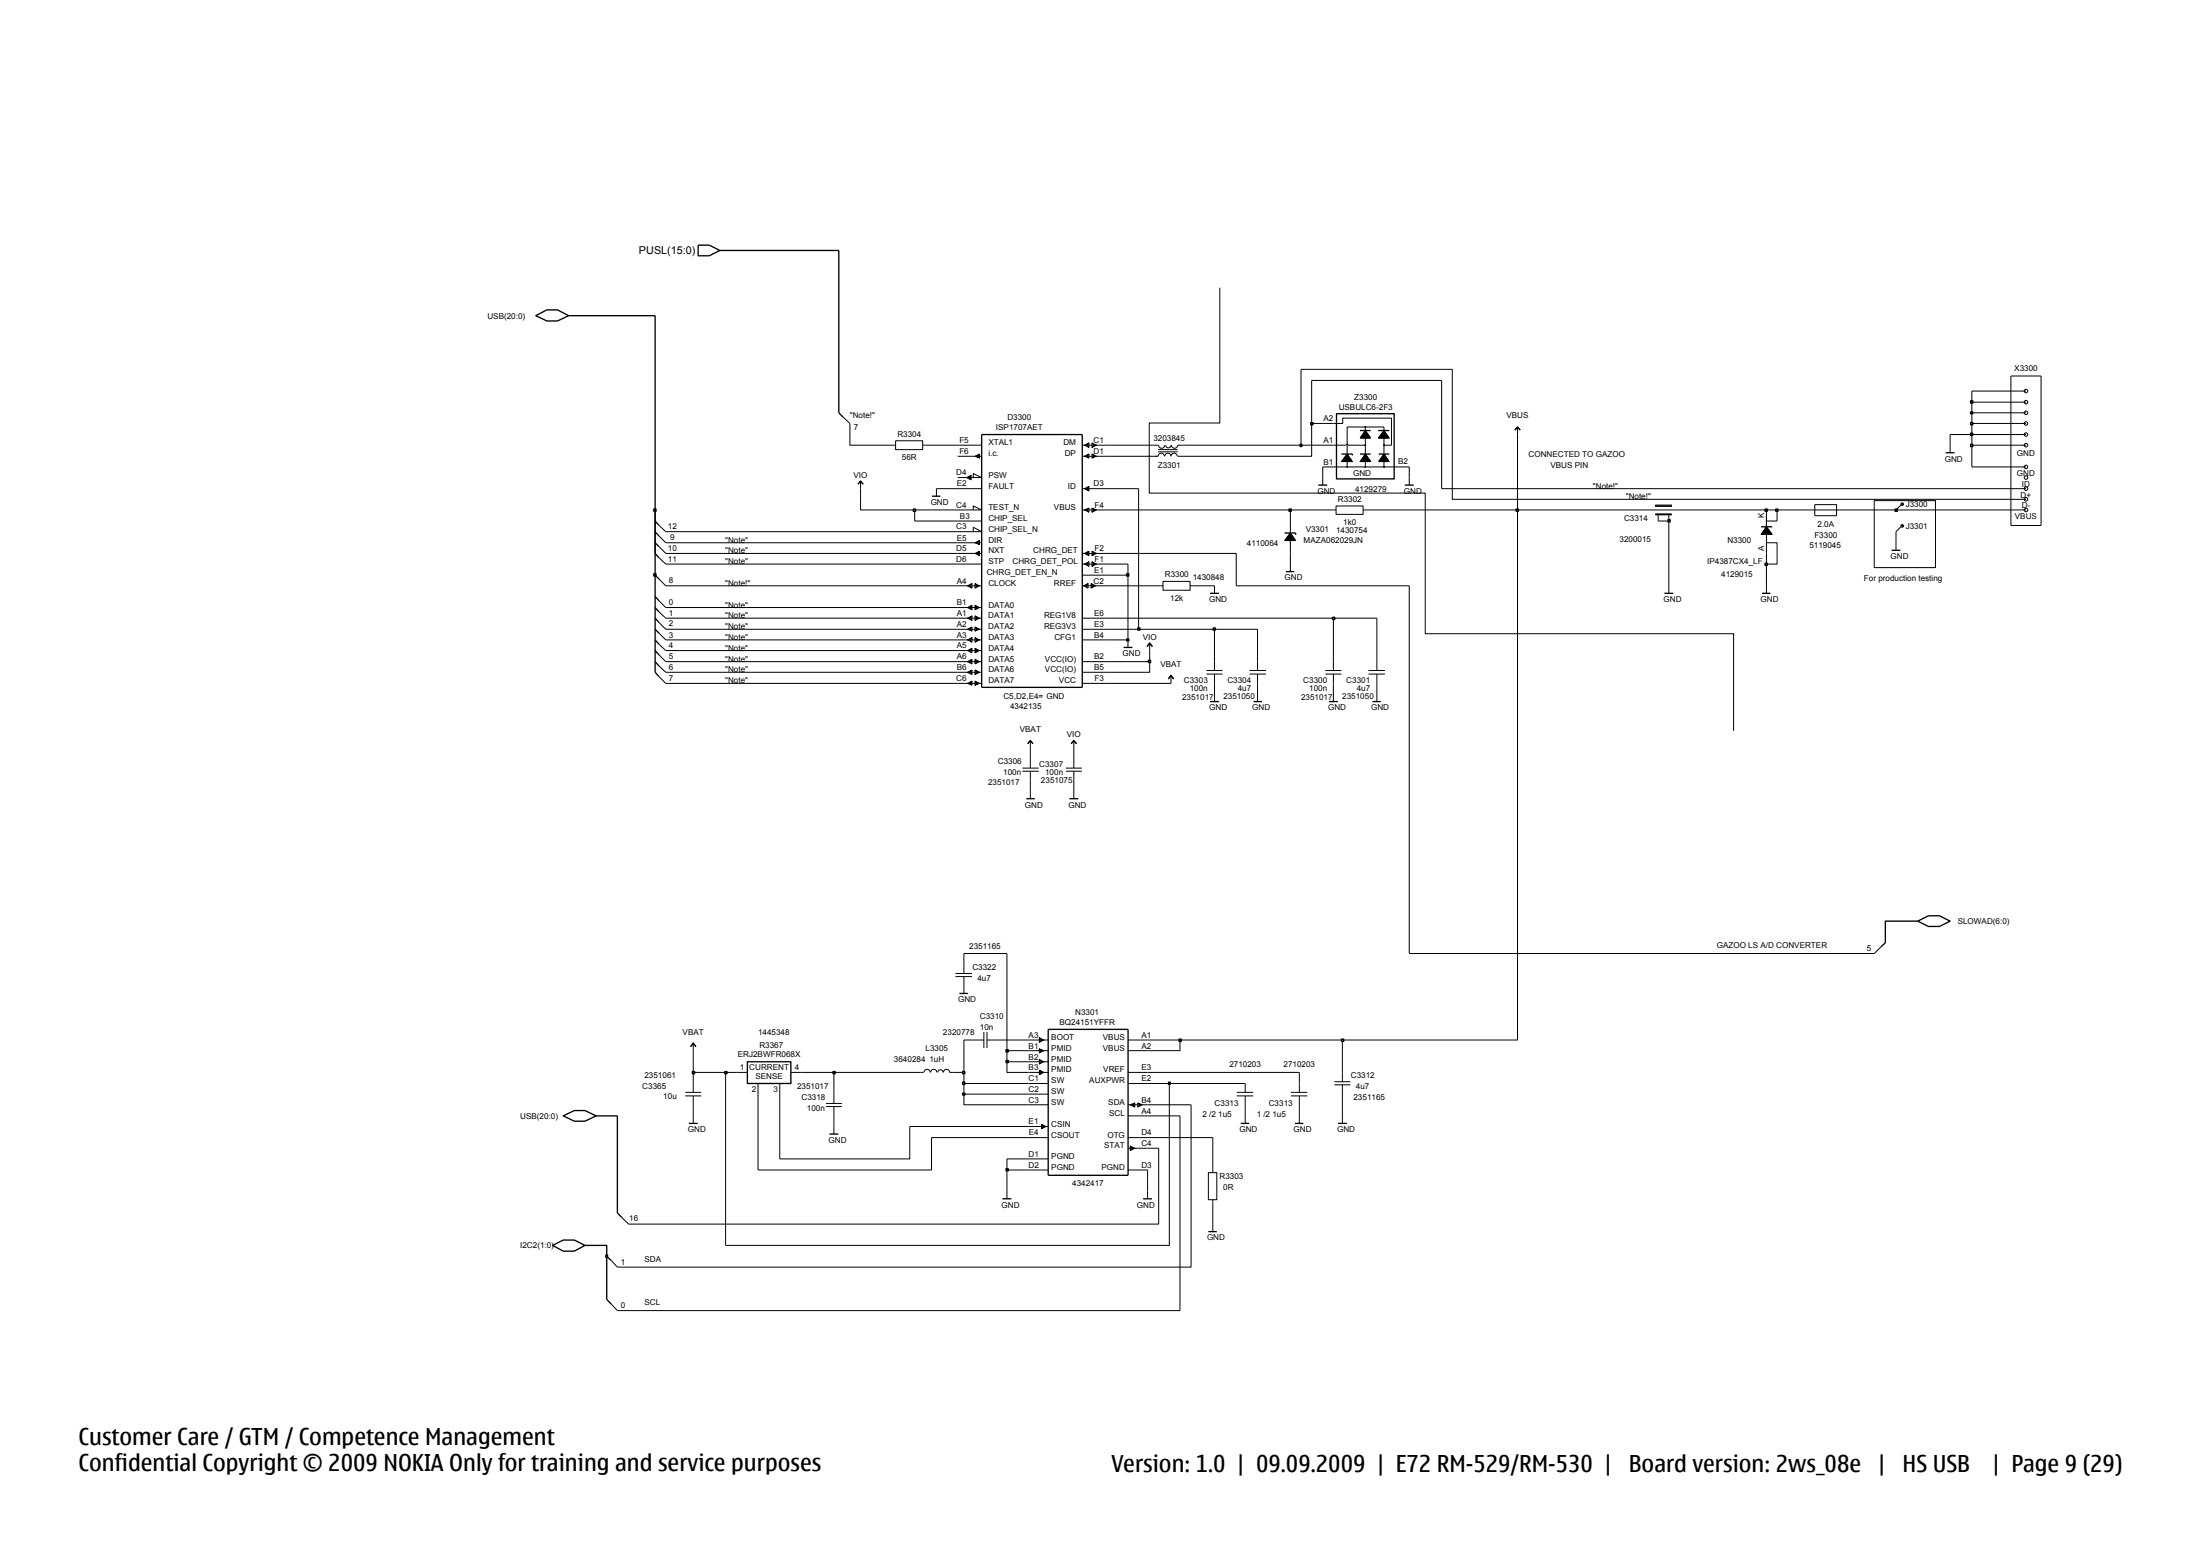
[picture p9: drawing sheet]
<svg xmlns="http://www.w3.org/2000/svg" width="420mm" height="297mm" viewBox="0 0 420 297" stroke-linecap="round" stroke-linejoin="round" font-family="sans-serif">
<g fill="none" stroke="#000" stroke-width=".19">
<path d="M163.7 92.4l.5-.6 .5 .6M164.2 91.8v1.5M170.4 85h.5M170.9 84.1h5.2v1.7h-5.2zM176.1 85h.5M178.7 93.3v1.4M257.1 86.7l1 1.4h-2.1zM257.1 89.1v-7.6h7v7.6M257.2 85h3.3M260.5 86.7l1.1 1.4h-2.1zM260.5 81.5v7.6M260.5 82.2l1.1 1.4h-2.1z"/>
<path d="M264.1 82.2l1 1.4h-2.1zM264.1 85h1.4M264.1 86.7l1 1.4h-2zM314.3 97.3h6.2M315.9 96.4h3.1v.3h-3.1zM315.9 96.6h3.1M315.9 98.1h3.1v.2h-3.1zM315.9 98.2h3.1M316.4 98.3v1.2M318.4 98.3v1.2M231.7 111.8v1.5M246.2 107.7v1.4"/>
<path d="M218.9 123.4l.5-.7 .5 .7M219.4 122.7v1.5M223.5 128.9l.5 .7M223.5 128.9l-.6 .7M223.5 128.9v1.5M231.7 132.5v1.4M240 132.5v1.4M254.4 132.5v1.4M204.9 151v1.5M236 209.2h3.1M236 208.5h3.1M237.6 206.8v1.7"/>
<path d="M237.6 209.2v1.7M254.6 206.5h3.1M254.6 207.1h3.1M256.2 204.7v1.8M256.2 207.1v1.7M118.7 232.4l1.2 1.2"/>
</g>
<g fill="none" stroke="#000" stroke-width=".25">
<path d="M133.2 46.8h2.1l2.1 1-2.1 1h-2.1zM163.7 92.4l.5-.6 .5 .6M177.8 94.7h1.7M256 86.7h2.1v.2M256.8 87.7l.3-.3 .1 .3zM257 87.6h.1M257.1 86.8l.8 1.2h-1.8zM257.1 86.9l.7 1h-1.5zM257.1 87.1l.6 .8h-1.3zM257.1 87.2l.4 .6h-.9zM257.1 87.3l.3 .5h-.7zM259.5 82.2h2.1"/>
<path d="M259.5 86.7h2.1M260.4 83.2l.1-.2 .3 .2zM260.4 87.7l.1-.2 .3 .2zM260.5 83.2h.1M260.5 87.6h.1M260.5 82.4l1 1.1h-1.8zM260.5 82.4l.8 1.1h-1.5zM260.5 82.6l.6 .9h-1.2zM260.5 82.8l.5 .6h-1zM260.5 82.9l.4 .4h-.7zM260.5 86.8l1 1.2h-1.8zM260.5 86.9l.8 1h-1.5z"/>
<path d="M260.5 87.1l.7 .8h-1.3zM260.5 87.2l.5 .7h-.9zM260.5 87.3l.4 .5h-.7zM263 82.2h2.1M263.1 86.7h2M263.8 83.2l.3-.2 .2 .2zM263.8 87.7l.3-.2 .2 .2zM264 87.6h.2M264 83.2h.1M264.1 82.4l.8 1.1h-1.7zM264.1 82.4l.7 1.1h-1.5zM264.1 82.6l.6 .9h-1.3z"/>
<path d="M264.1 82.8l.4 .6h-.9zM264.1 82.9l.3 .4h-.7zM264.1 86.8l.8 1.2h-1.7zM264.1 86.9l.8 1h-1.6zM264.1 87.1l.6 .8h-1.3zM264.1 87.2l.4 .7h-.9zM264.1 87.3l.3 .5h-.6zM230.9 113.3h1.7M245.4 109.1h1.6M218.9 123.4l.5-.7 .5 .7M222.9 129.6l.6-.7 .5 .7M230.9 133.9h1.7"/>
<path d="M239.2 133.9h1.6M253.6 133.9h1.7M204.1 152.5h1.7M107.5 213l2.1-1h2l2.1 1-2.1 1h-2zM105.4 237.7l2.1-1h2.1l2 1-2 1.1h-2.1zM117.8 231.5l.9 .9"/>
</g>
<circle cx="260.5" cy="85" r=".08" fill="#b2b2b2" stroke="#000" stroke-width=".19"/>
<path d="M254.4 85h2.4M254.4 89.1h12.4M256.9 85l.2-.2 .1 .2" fill="none" stroke="#000" stroke-width=".19"/>
<g fill="#b2b2b2" stroke="#000" stroke-width=".19">
<circle cx="257.1" cy="89.1" r=".08"/>
<circle cx="260.5" cy="89.1" r=".08"/>
<circle cx="264.1" cy="89.1" r=".08"/>
</g>
<path d="M255 79h11v12.4h-11z" fill="none" stroke="#000" stroke-width=".25"/>
<g fill="#b2b2b2" stroke="#000" stroke-width=".19">
<circle cx="264.1" cy="85" r=".08"/>
<circle cx="260.5" cy="81.5" r=".08"/>
</g>
<g fill="none" stroke="#000" stroke-width=".19">
<path d="M160.9 79.6l1.3 1.2M383.7 71.8h5.8v28.5h-5.8zM182.8 91.2h4.5l-1.6-.8v.8M182.8 97.3h4.5l-1.6-.7v.7M182.8 85h4.5M182.8 87.1h4.5M182.8 93.3h4.5M182.8 99.5h4.5M185.3 90.7v.9l-.9-.4 .9-.5-.4 .5 .4 .4M186.9 86.7v.7l-.8-.3 .8-.4-.4 .4 .4 .3M206.5 87.1h4.6M206.5 85h4.6"/>
<path d="M206.5 97.3h4.6M206.5 93.3h4.6M207.8 86.7v.7l-.9-.3 .9-.4-.4 .4 .4 .3M207.8 97v.8l-.9-.5 .9-.3-.4 .3 .4 .5M207.8 84.6v.8l-.9-.4 .9-.4-.4 .4 .4 .4M207.8 92.8v.9l-.9-.4 .9-.5-.4 .5 .4 .4M208.4 86.7l.4 .4-.4 .3 .8-.3-.8-.4v.7M208.4 97l.4 .3-.4 .5 .8-.5-.8-.3v.8M208.4 84.6l.4 .4-.4 .4 .8-.4-.8-.4v.8M219.4 85h1.6M219.4 87.1h1.6a.59 .59 0 0 1 .6-.6 .59 .59 0 0 1 .6 .6M221 86.2h3.7"/>
<path d="M221 85.8h3.7M221.1 85a.59 .59 0 0 0 .6 .6 .59 .59 0 0 0 .6-.6M222.3 87.1a.59 .59 0 0 1 .6-.6 .59 .59 0 0 1 .6 .6 .59 .59 0 0 1 .5-.6 .59 .59 0 0 1 .6 .6M222.4 85a.51 .51 0 0 0 .5 .5 .51 .51 0 0 0 .6-.5M223.5 85a.59 .59 0 0 0 .6 .6 .59 .59 0 0 0 .6-.6h.9M224.7 87.1h.9M246.2 99.5v6.1M252.4 91.2v1.4M254.4 97.3h.5M254.4 80.8h1.8v-1h9.3v5.2M254.9 96.6h5.2v1.6h-5.2zM260.1 97.3h.5"/>
<path d="M268.9 91.2v1.4M289.6 81.5l.5 .6M289.6 81.5l-.5 .6M289.6 81.5v1.4M337.1 97.3v8.3M339.1 97.3v2.2h-2M345.3 97.3h6.2M346.3 96.3h4.2v2.1h-4.2zM362.7 96.4l-.9 .9M372.1 85v1.4M125.8 118.8l1.2 1.3M125.8 116.8l1.2 1.2"/>
<path d="M125.8 114.7l1.2 1.3M125.8 110.5l1.2 1.3M125.8 100.3l1.2 1.2M125.8 102.3l1.2 1.3M125.8 104.4l1.2 1.2M125.8 106.5l1.2 1.2M182.8 116h4.5M182.8 105.6h4.5M182.8 111.8h4.5M182.8 107.7h4.5M182.8 118h4.5M182.8 103.6h4.5"/>
<path d="M185.5 117.6v.8l-.9-.4 .9-.4-.5 .4 .5 .4M185.5 119.7v.8l-.9-.4 .9-.4-.5 .4 .5 .4M185.5 115.5v.9l-.9-.4 .9-.5-.5 .5 .5 .4M185.5 111.4v.8l-.9-.4 .9-.4-.5 .4 .5 .4M185.7 101.5v-.9l1.6 .9h-4.5M186.1 117.6l.4 .4-.4 .4 .8-.4-.8-.4v.8M186.1 119.7l.4 .4-.4 .4 .8-.4-.8-.4v.8M186.1 115.5l.4 .5-.4 .4 .8-.4-.8-.5v.9M186.1 111.4l.4 .4-.4 .4 .8-.4-.8-.4v.8M186.9 105.2v.9l-.8-.5 .8-.4-.4 .4 .4 .5M186.9 103.2v.7l-.8-.3 .8-.4-.4 .4 .4 .3M206.5 107.7h4.6"/>
<path d="M206.5 118h4.6M206.5 109.8h4.6M206.5 105.6h4.6M206.5 111.8h4.6M207.6 111.4v.8l-.8-.4 .8-.4-.4 .4 .4 .4M207.8 107.2v.9l-.9-.4 .9-.5-.4 .5 .4 .4M207.8 105.2v.9l-.9-.5 .9-.4-.4 .4 .4 .5M208.2 111.4l.4 .4-.4 .4 .9-.4-.9-.4v.8M208.4 107.2l.4 .5-.4 .4 .8-.4-.8-.5v.9M208.4 105.2l.4 .4-.4 .5 .8-.5-.8-.4v.9M221.4 111.8h.5M221.9 111h5.2v1.7h-5.2z"/>
<path d="M227.1 111.8h.5M246.2 101.7l1 1.5h-2.1zM318.4 111.8v1.5M337.1 100.6l1.1 1.4h-2.1zM337.1 103.6h2v2M337.1 111.8v1.5M361.8 103.6v1.4M362.7 100.6l-.9 .9M125.8 127.1l1.2 1.2M125.8 125l1.2 1.3M125.8 123l1.2 1.2M125.8 120.9l1.2 1.2"/>
<path d="M125.8 129.2l1.2 1.2M182.8 130.4h4.5M182.8 120.1h4.5M182.8 128.3h4.5M182.8 124.2h4.5M182.8 122.1h4.5M182.8 126.3h4.5M185.5 121.7v.9l-.9-.5 .9-.4-.5 .4 .5 .5M185.5 123.8v.8l-.9-.4 .9-.4-.5 .4 .5 .4M185.5 125.9v.8l-.9-.4 .9-.4-.5 .4 .5 .4M185.5 127.9v.8l-.9-.4 .9-.4-.5 .4 .5 .4M185.5 130v.8l-.9-.4 .9-.4-.5 .4 .5 .4"/>
<path d="M186.1 121.7l.4 .4-.4 .5 .8-.5-.8-.4v.9M186.1 123.8l.4 .4-.4 .4 .8-.4-.8-.4v.8M186.1 125.9l.4 .4-.4 .4 .8-.4-.8-.4v.8M186.1 127.9l.4 .4-.4 .4 .8-.4-.8-.4v.8M186.1 130l.4 .4-.4 .4 .8-.4-.8-.4v.8M206.5 122.1h4.6M206.5 128.3h4.6M206.5 130.4h4.6M206.5 120.1h4.6M206.5 126.3h4.6M215.2 122.1v1.5M230.2 128h3.1"/>
<path d="M230.2 128.7h3.1M231.7 126.3v1.7M231.7 128.7v1.7M238.4 128.7h3.2M238.4 128h3.2M240 126.3v1.7M240 128.7v1.7M252.9 128h3.1M252.9 128.7h3.1M254.4 126.3v1.7M254.4 128.7v1.7M261.1 128h3.2"/>
<path d="M261.1 128.7h3.2M262.7 126.3v1.7M262.7 128.7v1.7M262.7 132.5v1.4M195.1 147.2h3.1M195.1 146.6h3.1M196.1 142l.5-.6 .5 .6M196.6 141.4v1.4M196.6 144.8v1.8M196.6 147.2v1.8M196.6 151v1.5M203.4 146.6h3"/>
<path d="M203.4 147.2h3M204.9 141.4l.5 .6M204.9 141.4l-.5 .6M204.9 141.4v1.4M204.9 144.8v1.8M204.9 147.2v1.8M131.8 199.8l.5-.7 .5 .7M132.3 199.1v1.4M182.3 185.8h3.2M182.3 186.4h3.2M183.9 184v1.8M183.9 186.4v3.2"/>
<path d="M186 198.5h1.7M187.7 197v3M188.3 198.5h1.8M188.3 197v3M196.3 198.5h3.7M198.3 198.1v.8l.9-.4-.9-.4 .5 .4-.5 .4M215.3 198.5h3.7M358.9 180.7l-1.3 1.3M130.8 208.5h3M130.8 209.2h3M132.3 206.8v1.7M132.3 209.2v1.7"/>
<path d="M132.3 213v1.4M140.6 204.7h2M144.6 206.8v2M148.8 206.8v2M150.9 204.7h2M157.6 210.6h3.1M157.6 211.2h3.1M159.1 208.8v1.8M159.1 211.2v1.8M159.1 215v1.5M175.6 204.7h.6M176.3 204.7a.59 .59 0 0 1 .6-.6 .59 .59 0 0 1 .6 .6"/>
<path d="M177.6 204.7a.59 .59 0 0 1 .6-.6 .59 .59 0 0 1 .6 .6M178.9 204.7a.51 .51 0 0 1 .5-.5 .51 .51 0 0 1 .6 .5M180 204.7a.59 .59 0 0 1 .6-.6 .59 .59 0 0 1 .6 .6h.6M196.3 204.7h3.7M196.3 217.1h3.7M196.3 215h3.7M196.3 210.9h3.7M196.3 200.5h3.7M196.3 208.8h3.7M196.3 202.7h3.7M196.3 206.8h3.7M198.3 204.3v.8l.9-.4-.9-.4 .5 .4-.5 .4"/>
<path d="M198.3 200.2v.8l.9-.5-.9-.3 .5 .3-.5 .5M198.3 202.2v.9l.9-.4-.9-.5 .5 .5-.5 .4M198.8 214.6v.8l.8-.4-.8-.4 .4 .4-.4 .4M215.3 206.8h3.7M215.3 219.2h3.7M215.3 200.5h3.7M215.3 204.7h3.7M215.3 217.1h3.7M215.3 213h3.7M215.3 210.9h3.7M215.7 218.7v.9l.8-.4-.8-.5 .4 .5-.4 .4M216.5 210.5l-.4 .4 .4 .4-.8-.4 .8-.4v.8"/>
<path d="M217.1 210.5v.8l.9-.4-.9-.4 .4 .4-.4 .4M225.2 213v37.2h-107.4l-1.2-1.3M227.3 210.9v31h-109.5l-1.2-1.3M237.6 213v1.4M246.3 208.5h3.2M246.3 209.2h3.2M247.9 206.8v1.7M247.9 209.2v1.7M247.9 213v1.4M256.2 213v1.4M192.1 227.4v1.4M196.3 223.3h3.7"/>
<path d="M196.3 221.2h3.7M215.3 223.3h3.7M219 227.4v1.4M230.6 223.8h1.6v5.2h-1.6zM231.4 223.3v.5M231.4 229v.5M231.4 233.6v1.5"/>
<circle cx="386.6" cy="74.6" r=".34"/>
<circle cx="386.6" cy="76.8" r=".34"/>
<circle cx="386.6" cy="78.8" r=".34"/>
<circle cx="363" cy="96.2" r=".08"/>
<circle cx="363" cy="96.2" r=".25"/>
<circle cx="386.6" cy="93.3" r=".34"/>
<circle cx="386.6" cy="89.1" r=".34"/>
<circle cx="386.6" cy="91.2" r=".34"/>
<circle cx="386.6" cy="95.3" r=".34"/>
<circle cx="386.6" cy="85" r=".34"/>
<circle cx="386.6" cy="97.3" r=".34"/>
<circle cx="386.6" cy="82.9" r=".34"/>
<circle cx="386.6" cy="80.8" r=".34"/>
<circle cx="363" cy="100.4" r=".08"/>
<circle cx="363" cy="100.4" r=".25"/>
</g>
<g fill="none" stroke="#000" stroke-width=".25">
<path d="M102.2 60.3l2.2-1.1h2l2.1 1.1-2.1 1h-2zM160.1 78.8l.8 .8M125 97.3v8.3l.8 .9M125 99.5l.8 .8M187.3 82.9h19.2v48.3h-19.2zM251.6 92.6h1.7M268.1 92.6h1.7M289.1 82.1l.5-.6 .5 .6M371.3 86.4h1.7M125 111.8v16.5l.8 .9M125 116l.8 .8M125 118l.8 .8"/>
<path d="M125 109.8l.8 .7M125 103.6l.8 .8M125 101.5l.8 .8M125 113.8l.8 .9M245.1 101.7h2.1v.4M246 102.8l.2-.3 .2 .3zM246.1 102.7h.1M246.2 102l.8 1h-1.5zM246.2 102.1l.6 .8h-1.3zM246.2 102.2l.5 .6h-1zM246.2 102.4l.4 .4h-.7zM246.2 101.8l.9 1.3h-1.8z"/>
<path d="M317.6 113.3h1.7M336.1 100.6h2.1M336.2 113.3h1.6M336.9 101.6l.2-.2 .2 .2zM337.1 100.6l.9 1.3h-1.8zM337.1 100.8l.7 1h-1.5zM337.1 101l.7 .7h-1.3zM337.1 101.1l.5 .6h-.9zM337.1 101.2l.3 .5h-.7zM337.1 101.5h.1M361 105h1.6M125 120.1l.8 .8"/>
<path d="M125 122.1l.8 .9M125 124.2l.8 .8M125 126.3l.8 .8M214.4 123.6h1.7M261.9 133.9h1.6M195.9 152.5h1.6M196.1 142l.5-.6 .5 .6M204.4 142l.5-.6 .5 .6M359.8 180l-.9 .7M365.9 175.8l2.1-1h2.1l2 1-2 1h-2.1zM131.8 199.8l.5-.7 .5 .7M183.1 189.6h1.6"/>
<path d="M200 196.5h15.3v27.8h-15.3zM131.4 214.4h1.7M142.6 202.7h8.3v4.1h-8.3zM158.3 216.5h1.7M236.8 214.4h1.6M247.1 214.4h1.6M255.3 214.4h1.7M191.3 228.8h1.7M218.1 228.8h1.7M230.6 235.1h1.6M116.6 240.6l-.8-.8v8.2l.8 .9"/>
</g>
<path d="M115.6 239.6h.3v.4h-.3z" fill-rule="evenodd" fill="#c2c2c2" stroke="#000" stroke-width=".25"/>
<path d="M117.8 213v18.5M111.6 237.7h4.2v2.1" fill="none" stroke="#000" stroke-width=".25"/>
<path d="M138.5 204.7v33h84.6v-30.9M144.6 208.8v14.5h33.2v-6.2M221.1 219.2v14.4h-101.2M192.1 223.3v4.1M219 223.3v4.1M231.4 229.5v4.1" fill="none" stroke="#000" stroke-width=".19"/>
<path d="M192 223.1h.4v.4h-.4z" fill-rule="evenodd" fill="#c2c2c2" stroke="#000" stroke-width=".25"/>
<g fill="none" stroke="#000" stroke-width=".19">
<path d="M132.3 210.9v2.1M148.8 208.8v12.4h24.8v-6.2h22.7M159.1 204.7v4.1M159.1 213v2M177.8 217.1h18.5M183.9 208.8v2.1h12.4M219 217.1h12.4v6.2M219 219.2h2.1M219 213h6.2M219 210.9h8.3M237.6 210.9v2.1M247.9 210.9v2.1"/>
<path d="M256.2 208.8v4.2M196.3 221.2h-4.2v2.1h4.2"/>
</g>
<path d="M113.7 213h4.1" fill="none" stroke="#000" stroke-width=".25"/>
<path d="M183.7 208.7h.4v.3h-.4z" fill-rule="evenodd" fill="#c2c2c2" stroke="#000" stroke-width=".25"/>
<path d="M132.3 204.7v2.1M183.9 206.8v2h12.4" fill="none" stroke="#000" stroke-width=".19"/>
<path d="M183.7 206.6h.4v.4h-.4z" fill-rule="evenodd" fill="#c2c2c2" stroke="#000" stroke-width=".25"/>
<path d="M183.9 204.7v2.1h12.4M219 206.8h4.1" fill="none" stroke="#000" stroke-width=".19"/>
<path d="M223 206.6h.3v.4h-.3z" fill-rule="evenodd" fill="#c2c2c2" stroke="#000" stroke-width=".25"/>
<path d="M223.1 206.8h14.5M247.9 204.7v2.1" fill="none" stroke="#000" stroke-width=".19"/>
<path d="M132.1 204.5h.4v.4h-.4z" fill-rule="evenodd" fill="#c2c2c2" stroke="#000" stroke-width=".25"/>
<path d="M132.3 200.5v4.2h6.2" fill="none" stroke="#000" stroke-width=".19"/>
<path d="M138.3 204.5h.4v.4h-.4z" fill-rule="evenodd" fill="#c2c2c2" stroke="#000" stroke-width=".25"/>
<path d="M138.5 204.7h2.1M152.9 204.7h6.2" fill="none" stroke="#000" stroke-width=".19"/>
<path d="M159 204.5h.4v.4h-.4z" fill-rule="evenodd" fill="#c2c2c2" stroke="#000" stroke-width=".25"/>
<path d="M159.1 204.7h16.5M181.8 204.7h2.1" fill="none" stroke="#000" stroke-width=".19"/>
<path d="M183.7 204.5h.4v.4h-.4z" fill-rule="evenodd" fill="#c2c2c2" stroke="#000" stroke-width=".25"/>
<path d="M183.9 198.5v6.2M256.2 198.5v6.2M192.1 202.7v2h4.2M219 204.7h28.9" fill="none" stroke="#000" stroke-width=".19"/>
<path d="M192 202.4h.4v.4h-.4z" fill-rule="evenodd" fill="#c2c2c2" stroke="#000" stroke-width=".25"/>
<path d="M192.1 200.5v2.2h4.2" fill="none" stroke="#000" stroke-width=".19"/>
<path d="M192 200.4h.4v.4h-.4z" fill-rule="evenodd" fill="#c2c2c2" stroke="#000" stroke-width=".25"/>
<path d="M183.9 198.5h2.1M190.1 198.5h6.2M192.1 182v18.5h4.2M219 198.5h6.2v2h-6.2" fill="none" stroke="#000" stroke-width=".19"/>
<path d="M225 198.3h.4v.5h-.4z" fill-rule="evenodd" fill="#c2c2c2" stroke="#000" stroke-width=".25"/>
<path d="M225.2 198.5h31" fill="none" stroke="#000" stroke-width=".19"/>
<path d="M256 198.3h.4v.5h-.4z" fill-rule="evenodd" fill="#c2c2c2" stroke="#000" stroke-width=".25"/>
<g fill="none" stroke="#000" stroke-width=".19">
<path d="M289.6 97.3v101.2h-33.4M268.9 111.8v70.2h88.7M127 130.4h55.8M127 128.3h55.8M127 126.3h55.8M211.1 126.3h8.3v2h-8.3M211.1 130.4h12.4M231.7 130.4v2.1M240 130.4v2.1M254.4 130.4v2.1M262.7 130.4v2.1M196.6 142.8v2"/>
<path d="M196.6 149v2M204.9 142.8v2M204.9 149v2M192.1 182h-8.2v2"/>
</g>
<path d="M365.9 175.8h-6.1v4.2" fill="none" stroke="#000" stroke-width=".25"/>
<path d="M219.1 126h.5v.5h-.5z" fill-rule="evenodd" fill="#c2c2c2" stroke="#000" stroke-width=".25"/>
<path d="M254.4 118v8.3M262.7 118v8.3M127 124.2h55.8M127 122.1h55.8M211.1 122.1h4.1M219.4 124.2v2.1M231.7 120.1v6.2M240 120.1v6.2" fill="none" stroke="#000" stroke-width=".19"/>
<path d="M215 122h.4v.3h-.4z" fill-rule="evenodd" fill="#c2c2c2" stroke="#000" stroke-width=".25"/>
<path d="M215.2 109.8v12.3M127 120.1h55.8M211.1 120.1h6.2" fill="none" stroke="#000" stroke-width=".19"/>
<path d="M217.1 119.9h.4v.4h-.4z" fill-rule="evenodd" fill="#c2c2c2" stroke="#000" stroke-width=".25"/>
<path d="M217.3 93.3v26.8h14.4" fill="none" stroke="#000" stroke-width=".19"/>
<path d="M231.5 119.9h.4v.4h-.4z" fill-rule="evenodd" fill="#c2c2c2" stroke="#000" stroke-width=".25"/>
<path d="M127 118h55.8M211.1 118h43.3M231.7 120.1h8.3" fill="none" stroke="#000" stroke-width=".19"/>
<path d="M254.3 117.8h.4v.4h-.4z" fill-rule="evenodd" fill="#c2c2c2" stroke="#000" stroke-width=".25"/>
<path d="M318.4 99.5v12.3M127 116h55.8M127 111.8h55.8M211.1 111.8h10.3M227.6 111.8h4.1M235.9 105.6v6.2h33M254.4 118h8.3M337.1 107.7v4.1" fill="none" stroke="#000" stroke-width=".19"/>
<path d="M125 109.8v2" fill="none" stroke="#000" stroke-width=".25"/>
<path d="M124.8 109.5h.4v.5h-.4z" fill-rule="evenodd" fill="#c2c2c2" stroke="#000" stroke-width=".25"/>
<path d="M125 97.3v12.5" fill="none" stroke="#000" stroke-width=".25"/>
<path d="M211.1 109.8h4.1" fill="none" stroke="#000" stroke-width=".19"/>
<path d="M215 109.5h.4v.5h-.4z" fill-rule="evenodd" fill="#c2c2c2" stroke="#000" stroke-width=".25"/>
<path d="M127 107.7h55.8M211.1 107.7h4.1v2.1M246.2 105.6v2.1" fill="none" stroke="#000" stroke-width=".19"/>
<path d="M336.8 107.5h.4v.4h-.4z" fill-rule="evenodd" fill="#c2c2c2" stroke="#000" stroke-width=".25"/>
<path d="M174.5 97.3v2.2h8.3M246.2 97.3v2.2M316.4 99.5h2M127 105.6h55.8M127 103.6h55.8M127 101.5h55.8M211.1 105.6h24.8M337.1 105.6v2.1h2v-2.1M361.8 101.5v2.1" fill="none" stroke="#000" stroke-width=".19"/>
<g fill="#c2c2c2" stroke="#000" stroke-width=".25">
<path d="M318.3 99.2h.4v.4h-.4z" fill-rule="evenodd"/>
<path d="M124.8 97.2h.4v.4h-.4z" fill-rule="evenodd"/>
</g>
<path d="M125 60.3v37" fill="none" stroke="#000" stroke-width=".25"/>
<path d="M164.2 93.3v4h10.3" fill="none" stroke="#000" stroke-width=".19"/>
<path d="M174.3 97.2h.4v.4h-.4z" fill-rule="evenodd" fill="#c2c2c2" stroke="#000" stroke-width=".25"/>
<path d="M174.5 97.3h8.3M211.1 97.3h35.1" fill="none" stroke="#000" stroke-width=".19"/>
<path d="M246 97.2h.4v.4h-.4z" fill-rule="evenodd" fill="#c2c2c2" stroke="#000" stroke-width=".25"/>
<path d="M246.2 97.3h8.2M260.6 97.3h29" fill="none" stroke="#000" stroke-width=".19"/>
<path d="M289.3 97.2h.4v.4h-.4z" fill-rule="evenodd" fill="#c2c2c2" stroke="#000" stroke-width=".25"/>
<path d="M289.6 82.9v14.4h24.7M320.5 97.3h16.6" fill="none" stroke="#000" stroke-width=".19"/>
<path d="M336.8 97.2h.4v.4h-.4z" fill-rule="evenodd" fill="#c2c2c2" stroke="#000" stroke-width=".25"/>
<path d="M337.1 97.3h2" fill="none" stroke="#000" stroke-width=".19"/>
<path d="M338.9 97.2h.4v.4h-.4z" fill-rule="evenodd" fill="#c2c2c2" stroke="#000" stroke-width=".25"/>
<path d="M339.1 97.3h6.2M351.5 97.3h10.3" fill="none" stroke="#000" stroke-width=".19"/>
<path d="M361.6 97.2h.5v.4h-.5z" fill-rule="evenodd" fill="#c2c2c2" stroke="#000" stroke-width=".25"/>
<g fill="none" stroke="#000" stroke-width=".19">
<path d="M275.1 72.6v20.7h111.5M277.1 70.5v24.8h109.5M162.2 80.8v4.2h8.2M176.6 85h6.2M178.7 93.3h4.1M211.1 87.1h8.3M211.1 93.3h6.2M211.1 85h8.3M225.6 85h22.7M250.3 80.8v6.3h-24.7M254.4 89.1h-2v2.1M266.8 89.1h2.1v2.1"/>
<path d="M361.8 97.3h24.8M376.3 85v4.1h10.3"/>
</g>
<path d="M248.1 84.8h.3v.4h-.3z" fill-rule="evenodd" fill="#c2c2c2" stroke="#000" stroke-width=".25"/>
<path d="M248.3 70.5v14.5h6.1M372.1 82.9v2.1" fill="none" stroke="#000" stroke-width=".19"/>
<path d="M376 84.8h.4v.4h-.4z" fill-rule="evenodd" fill="#c2c2c2" stroke="#000" stroke-width=".25"/>
<path d="M372.1 82.9h4.2v2.1h10.3" fill="none" stroke="#000" stroke-width=".19"/>
<path d="M376 82.7h.4v.4h-.4z" fill-rule="evenodd" fill="#c2c2c2" stroke="#000" stroke-width=".25"/>
<path d="M376.3 80.8v2.1h10.3" fill="none" stroke="#000" stroke-width=".19"/>
<path d="M250.1 80.7h.4v.4h-.4z" fill-rule="evenodd" fill="#c2c2c2" stroke="#000" stroke-width=".25"/>
<path d="M250.3 72.6v8.2h4.1" fill="none" stroke="#000" stroke-width=".19"/>
<path d="M376 80.7h.4v.4h-.4z" fill-rule="evenodd" fill="#c2c2c2" stroke="#000" stroke-width=".25"/>
<path d="M376.3 78.8v2h10.3" fill="none" stroke="#000" stroke-width=".19"/>
<path d="M160.1 47.8v31" fill="none" stroke="#000" stroke-width=".25"/>
<path d="M376 78.6h.4v.4h-.4z" fill-rule="evenodd" fill="#c2c2c2" stroke="#000" stroke-width=".25"/>
<path d="M376.3 76.8v2h10.3" fill="none" stroke="#000" stroke-width=".19"/>
<path d="M376 76.5h.4v.4h-.4z" fill-rule="evenodd" fill="#c2c2c2" stroke="#000" stroke-width=".25"/>
<path d="M232.8 54.9v25.8h-13.5v13.4h52.7v26.9h58.8v18.5M248.3 70.5h28.8M250.3 72.6h24.8M386.6 74.6h-10.3v2.2h10.3M357.6 95.6h11.7v12.7h-11.7z" fill="none" stroke="#000" stroke-width=".19"/>
<path d="M137.4 47.8h22.7M108.5 60.3h16.5" fill="none" stroke="#000" stroke-width=".25"/>
<g font-size="4.4">
<text x="15" y="275.9">Customer Care / GTM / Competence Management</text>
<text x="15" y="280.8">Confidential Copyright © 2009 NOKIA Only for training and service purposes</text>
<text x="212.1" y="280.9">Version: 1.0 | 09.09.2009 | E72 RM-529/RM-530 |</text>
<text x="310.8" y="280.9">Board version: 2ws_08e</text>
<text x="358.3" y="280.9">|</text>
<text x="363.1" y="280.9">HS USB</text>
<text x="380.1" y="280.9">| Page 9 (29)</text>
</g>
<text font-size="2.1" x="121.9" y="48.6">PUSL(15:0)</text>
<g font-size="1.5">
<text x="93" y="60.8">USB(20:0)</text>
<text x="384.4" y="70.8">X3300</text>
<text x="258.4" y="76.4">Z3300</text>
<text x="162.2" y="79.8">&quot;Note!&quot;</text>
<text x="162.9" y="82.2">7</text>
<text x="171.2" y="83.4">R3304</text>
<text x="190" y="82.1">ISP1707AET</text>
<text x="192.2" y="80.2">D3300</text>
<text x="252.5" y="80.4">A2</text>
<text x="255.5" y="78.2">USBULC6-2F3</text>
<text x="287.5" y="79.8">VBUS</text>
<text x="172.1" y="87.9">56R</text>
<text x="183.1" y="84.6">F5</text>
<text x="183.1" y="86.7">F6</text>
<text x="188.6" y="85">XTAL1</text>
<text x="188.6" y="87.1">i.c.</text>
<text x="202.9" y="85">DM</text>
<text x="203.2" y="87.1">DP</text>
<text x="208.7" y="84.6">C1</text>
<text x="208.7" y="86.7">D1</text>
<text x="220.1" y="84.3">3203845</text>
<text x="220.9" y="89.4">Z3301</text>
<text x="252.5" y="84.6">A1</text>
<text x="252.5" y="88.7">B1</text>
<text x="266.8" y="88.6">B2</text>
<text x="291.7" y="87.3">CONNECTED TO GAZOO</text>
<text x="295.8" y="89.4">VBUS PIN</text>
<text x="371.1" y="88.1">GND</text>
<text x="384.9" y="87">GND</text>
<text x="162.9" y="91.2">VIO</text>
<text x="182.5" y="90.7">D4</text>
<text x="182.6" y="92.9">E2</text>
<text x="188.6" y="91.2">PSW</text>
<text x="188.6" y="93.3">FAULT</text>
<text x="203.8" y="93.3">ID</text>
<text x="208.7" y="92.9">D3</text>
<text x="251.4" y="94.3">GND</text>
<text x="255.3" y="95.7">R3302</text>
<text x="258.2" y="90.8">GND</text>
<text x="258.6" y="93.8">4129279</text>
<text x="267.9" y="94.3">GND</text>
<text x="304" y="93.3">&quot;Note!&quot;</text>
<text x="310.2" y="95.3">&quot;Note!&quot;</text>
<text x="384.9" y="90.9">GND</text>
<text x="385.6" y="95">D+</text>
<text x="385.8" y="93">ID</text>
<text x="127.5" y="101">12</text>
<text x="177.6" y="96.3">GND</text>
<text x="182.5" y="101.1">C3</text>
<text x="182.5" y="97">C4</text>
<text x="183.2" y="99">B3</text>
<text x="188.6" y="99.5">CHIP_SEL</text>
<text x="188.6" y="101.5">CHIP_SEL_N</text>
<text x="188.6" y="97.3">TEST_N</text>
<text x="201.1" y="97.3">VBUS</text>
<text x="208.9" y="97">F4</text>
<text x="249.2" y="101.5">V3301</text>
<text x="254.9" y="101.7">1430754</text>
<text x="256.3" y="100.3">1k0</text>
<text x="309.9" y="99.5">C3314</text>
<text x="336.7" y="98.8" transform="rotate(-90 336.7 98.8)">K</text>
<text x="346.8" y="100.6">2.0A</text>
<text x="363.7" y="96.8">J3300</text>
<text x="363.7" y="101">J3301</text>
<text x="384.5" y="99.2">VBUS</text>
<text x="385.8" y="97">D-</text>
<text x="127.5" y="107.2">11</text>
<text x="127.5" y="105.2">10</text>
<text x="127.9" y="103.1">9</text>
<text x="138.4" y="103.6">&quot;Note&quot;</text>
<text x="138.4" y="105.6">&quot;Note&quot;</text>
<text x="138.4" y="107.7">&quot;Note&quot;</text>
<text x="182.5" y="105.2">D5</text>
<text x="182.5" y="107.2">D6</text>
<text x="182.6" y="103.2">E5</text>
<text x="188.6" y="105.6">NXT</text>
<text x="188.6" y="107.7">STP</text>
<text x="188.6" y="103.6">DIR</text>
<text x="193.2" y="107.7">CHRG_DET_POL</text>
<text x="197.2" y="105.6">CHRG_DET</text>
<text x="208.9" y="107.2">F1</text>
<text x="208.9" y="105.2">F2</text>
<text x="237.9" y="104.2">4110064</text>
<text x="248.8" y="103.6">MAZA062029JN</text>
<text x="309" y="103.5">3200015</text>
<text x="325.8" y="107.7">IP4387CX4_LF</text>
<text x="329.6" y="103.6">N3300</text>
<text x="336.7" y="105.2" transform="rotate(-90 336.7 105.2)">A</text>
<text x="345.3" y="104.6">5119045</text>
<text x="346.2" y="102.6">F3300</text>
<text x="360.8" y="106.7">GND</text>
<text x="127.6" y="111.4">8</text>
<text x="138.4" y="111.8">&quot;Note!&quot;</text>
<text x="182.6" y="111.4">A4</text>
<text x="188.3" y="109.8">CHRG_DET_EN_N</text>
<text x="188.6" y="111.8">CLOCK</text>
<text x="201.1" y="111.8">RREF</text>
<text x="208.7" y="111.4">C2</text>
<text x="208.8" y="109.4">E1</text>
<text x="222.3" y="110.2">R3300</text>
<text x="227.6" y="110.8">1430848</text>
<text x="245.1" y="110.8">GND</text>
<text x="328.4" y="110.1">4129015</text>
<text x="355.7" y="111">For production testing</text>
<text x="127.6" y="119.6">2</text>
<text x="127.6" y="117.5">1</text>
<text x="127.6" y="115.5">0</text>
<text x="138.4" y="116">&quot;Note&quot;</text>
<text x="138.4" y="118">&quot;Note&quot;</text>
<text x="182.6" y="117.6">A1</text>
<text x="182.6" y="119.7">A2</text>
<text x="182.6" y="115.5">B1</text>
<text x="188.6" y="118">DATA1</text>
<text x="188.6" y="116">DATA0</text>
<text x="199.2" y="118">REG1V8</text>
<text x="208.8" y="119.7">E3</text>
<text x="208.8" y="117.6">E6</text>
<text x="223.3" y="114.7">12k</text>
<text x="230.7" y="114.9">GND</text>
<text x="317.4" y="114.9">GND</text>
<text x="336" y="114.9">GND</text>
<text x="127.6" y="125.8">5</text>
<text x="127.6" y="123.7">4</text>
<text x="127.6" y="121.7">3</text>
<text x="138.4" y="120.1">&quot;Note&quot;</text>
<text x="138.4" y="122.1">&quot;Note&quot;</text>
<text x="138.4" y="124.2">&quot;Note&quot;</text>
<text x="182.6" y="121.7">A3</text>
<text x="182.6" y="123.8">A5</text>
<text x="182.6" y="125.9">A6</text>
<text x="188.6" y="120.1">DATA2</text>
<text x="188.6" y="122.1">DATA3</text>
<text x="188.6" y="124.2">DATA4</text>
<text x="199.2" y="120.1">REG3V3</text>
<text x="201.2" y="122.1">CFG1</text>
<text x="208.8" y="121.7">B4</text>
<text x="208.8" y="125.9">B2</text>
<text x="214.2" y="125.3">GND</text>
<text x="218.1" y="122.1">VIO</text>
<text x="127.6" y="129.9">7</text>
<text x="127.6" y="127.9">6</text>
<text x="138.4" y="126.3">&quot;Note&quot;</text>
<text x="138.4" y="128.3">&quot;Note&quot;</text>
<text x="138.4" y="130.4">&quot;Note&quot;</text>
<text x="182.5" y="130">C6</text>
<text x="182.6" y="127.9">B6</text>
<text x="188.6" y="128.3">DATA6</text>
<text x="188.6" y="130.4">DATA7</text>
<text x="188.6" y="126.3">DATA5</text>
<text x="199.4" y="128.3">VCC(IO)</text>
<text x="199.4" y="126.3">VCC(IO)</text>
<text x="202.1" y="130.4">VCC</text>
<text x="208.8" y="127.9">B5</text>
<text x="208.9" y="130">F3</text>
<text x="221.4" y="127.3">VBAT</text>
<text x="225.9" y="130.4">C3303</text>
<text x="227" y="132">100n</text>
<text x="234.2" y="130.4">C3304</text>
<text x="236.2" y="132">4u7</text>
<text x="248.7" y="130.4">C3300</text>
<text x="249.8" y="132">100n</text>
<text x="256.9" y="130.4">C3301</text>
<text x="258.9" y="132">4u7</text>
<text x="191.5" y="133.5">C5,D2,E4= GND</text>
<text x="192.7" y="135.4">4342135</text>
<text x="225.6" y="133.6">2351017</text>
<text x="230.7" y="135.5">GND</text>
<text x="233.4" y="133.4">2351050</text>
<text x="238.9" y="135.5">GND</text>
<text x="248.3" y="133.6">2351017</text>
<text x="253.4" y="135.5">GND</text>
<text x="256.1" y="133.4">2351050</text>
<text x="261.6" y="135.5">GND</text>
<text x="194.6" y="139.7">VBAT</text>
<text x="203.6" y="140.7">VIO</text>
<text x="188.6" y="149.8">2351017</text>
<text x="190.4" y="145.9">C3306</text>
<text x="191.4" y="148">100n</text>
<text x="198.3" y="146.4">C3307</text>
<text x="198.6" y="149.5">2351075</text>
<text x="199.4" y="148">100n</text>
<text x="195.6" y="154.1">GND</text>
<text x="203.9" y="154.1">GND</text>
<text x="373.6" y="176.4">SLOWAD(6:0)</text>
<text x="185" y="181.1">2351165</text>
<text x="185.6" y="185.1">C3322</text>
<text x="327.6" y="180.9">GAZOO LS A/D CONVERTER</text>
<text x="356.2" y="181.6">5</text>
<text x="182.8" y="191.3">GND</text>
<text x="186.5" y="187.2">4u7</text>
<text x="130.3" y="197.5">VBAT</text>
<text x="144.7" y="197.5">1445348</text>
<text x="179.9" y="197.5">2320778</text>
<text x="187" y="194.5">C3310</text>
<text x="187" y="196.6">10n</text>
<text x="202.2" y="195.6">BQ24151YFFR</text>
<text x="205.2" y="193.8">N3301</text>
<text x="140.8" y="201.8">ERJ2BWFR068X</text>
<text x="144.9" y="200">R3367</text>
<text x="170.6" y="202.7">3640284 1uH</text>
<text x="176.6" y="200.5">L3305</text>
<text x="196.3" y="198.1">A3</text>
<text x="196.3" y="200.2">B1</text>
<text x="196.3" y="202.2">B2</text>
<text x="200.6" y="198.5">BOOT</text>
<text x="200.6" y="200.5">PMID</text>
<text x="200.6" y="202.7">PMID</text>
<text x="210.4" y="198.5">VBUS</text>
<text x="210.4" y="200.5">VBUS</text>
<text x="217.8" y="198.1">A1</text>
<text x="217.8" y="200.2">A2</text>
<text x="234.6" y="203.7">2710203</text>
<text x="244.9" y="203.7">2710203</text>
<text x="122.6" y="207.8">C3365</text>
<text x="123" y="205.8">2351061</text>
<text x="126.6" y="209.9">10u</text>
<text x="141.2" y="204.3">1</text>
<text x="143" y="204.3">CURRENT</text>
<text x="143.5" y="208.4">2</text>
<text x="144.1" y="206">SENSE</text>
<text x="147.6" y="208.4">3</text>
<text x="151.7" y="204.3">4</text>
<text x="152.1" y="207.8">2351017</text>
<text x="152.9" y="210">C3318</text>
<text x="196.3" y="206.4">C1</text>
<text x="196.3" y="208.4">C2</text>
<text x="196.3" y="204.3">B3</text>
<text x="200.6" y="206.8">SW</text>
<text x="200.6" y="208.8">SW</text>
<text x="200.6" y="204.7">PMID</text>
<text x="207.9" y="206.8">AUXPWR</text>
<text x="210.5" y="204.7">VREF</text>
<text x="217.8" y="206.4">E2</text>
<text x="217.8" y="204.3">E3</text>
<text x="257.8" y="205.7">C3312</text>
<text x="258.3" y="210">2351165</text>
<text x="258.7" y="207.8">4u7</text>
<text x="99.3" y="213.6">USB(20:0)</text>
<text x="154" y="212">100n</text>
<text x="196.3" y="210.5">C3</text>
<text x="196.3" y="214.6">E1</text>
<text x="200.6" y="210.9">SW</text>
<text x="200.6" y="215">CSIN</text>
<text x="211.5" y="210.9">SDA</text>
<text x="211.7" y="213">SCL</text>
<text x="217.8" y="210.5">B4</text>
<text x="217.8" y="212.6">A4</text>
<text x="229.5" y="213.2">2 /2 1u5</text>
<text x="231.8" y="211.1">C3313</text>
<text x="239.8" y="213.2">1 /2 1u5</text>
<text x="242.1" y="211.1">C3313</text>
<text x="131.3" y="216">GND</text>
<text x="158.1" y="218.2">GND</text>
<text x="196.3" y="220.8">D1</text>
<text x="196.3" y="216.7">E4</text>
<text x="200.6" y="221.2">PGND</text>
<text x="200.6" y="217.1">CSOUT</text>
<text x="210.7" y="219.2">STAT</text>
<text x="211.3" y="217.1">OTG</text>
<text x="217.8" y="218.7">C4</text>
<text x="217.8" y="216.7">D4</text>
<text x="236.5" y="216">GND</text>
<text x="246.8" y="216">GND</text>
<text x="255.1" y="216">GND</text>
<text x="196.3" y="222.9">D2</text>
<text x="200.6" y="223.3">PGND</text>
<text x="204.6" y="226.4">4342417</text>
<text x="210.2" y="223.3">PGND</text>
<text x="217.8" y="222.9">D3</text>
<text x="232.7" y="225">R3303</text>
<text x="233.4" y="227">0R</text>
<text x="120.1" y="233.1">16</text>
<text x="191.1" y="230.5">GND</text>
<text x="217" y="230.5">GND</text>
<text x="99.3" y="238.3">I2C2(1:0)</text>
<text x="230.3" y="236.7">GND</text>
<text x="118.5" y="241.4">1</text>
<text x="123" y="240.8">SDA</text>
<text x="118.5" y="249.6">0</text>
<text x="123" y="249.1">SCL</text>
</g>
</svg>
